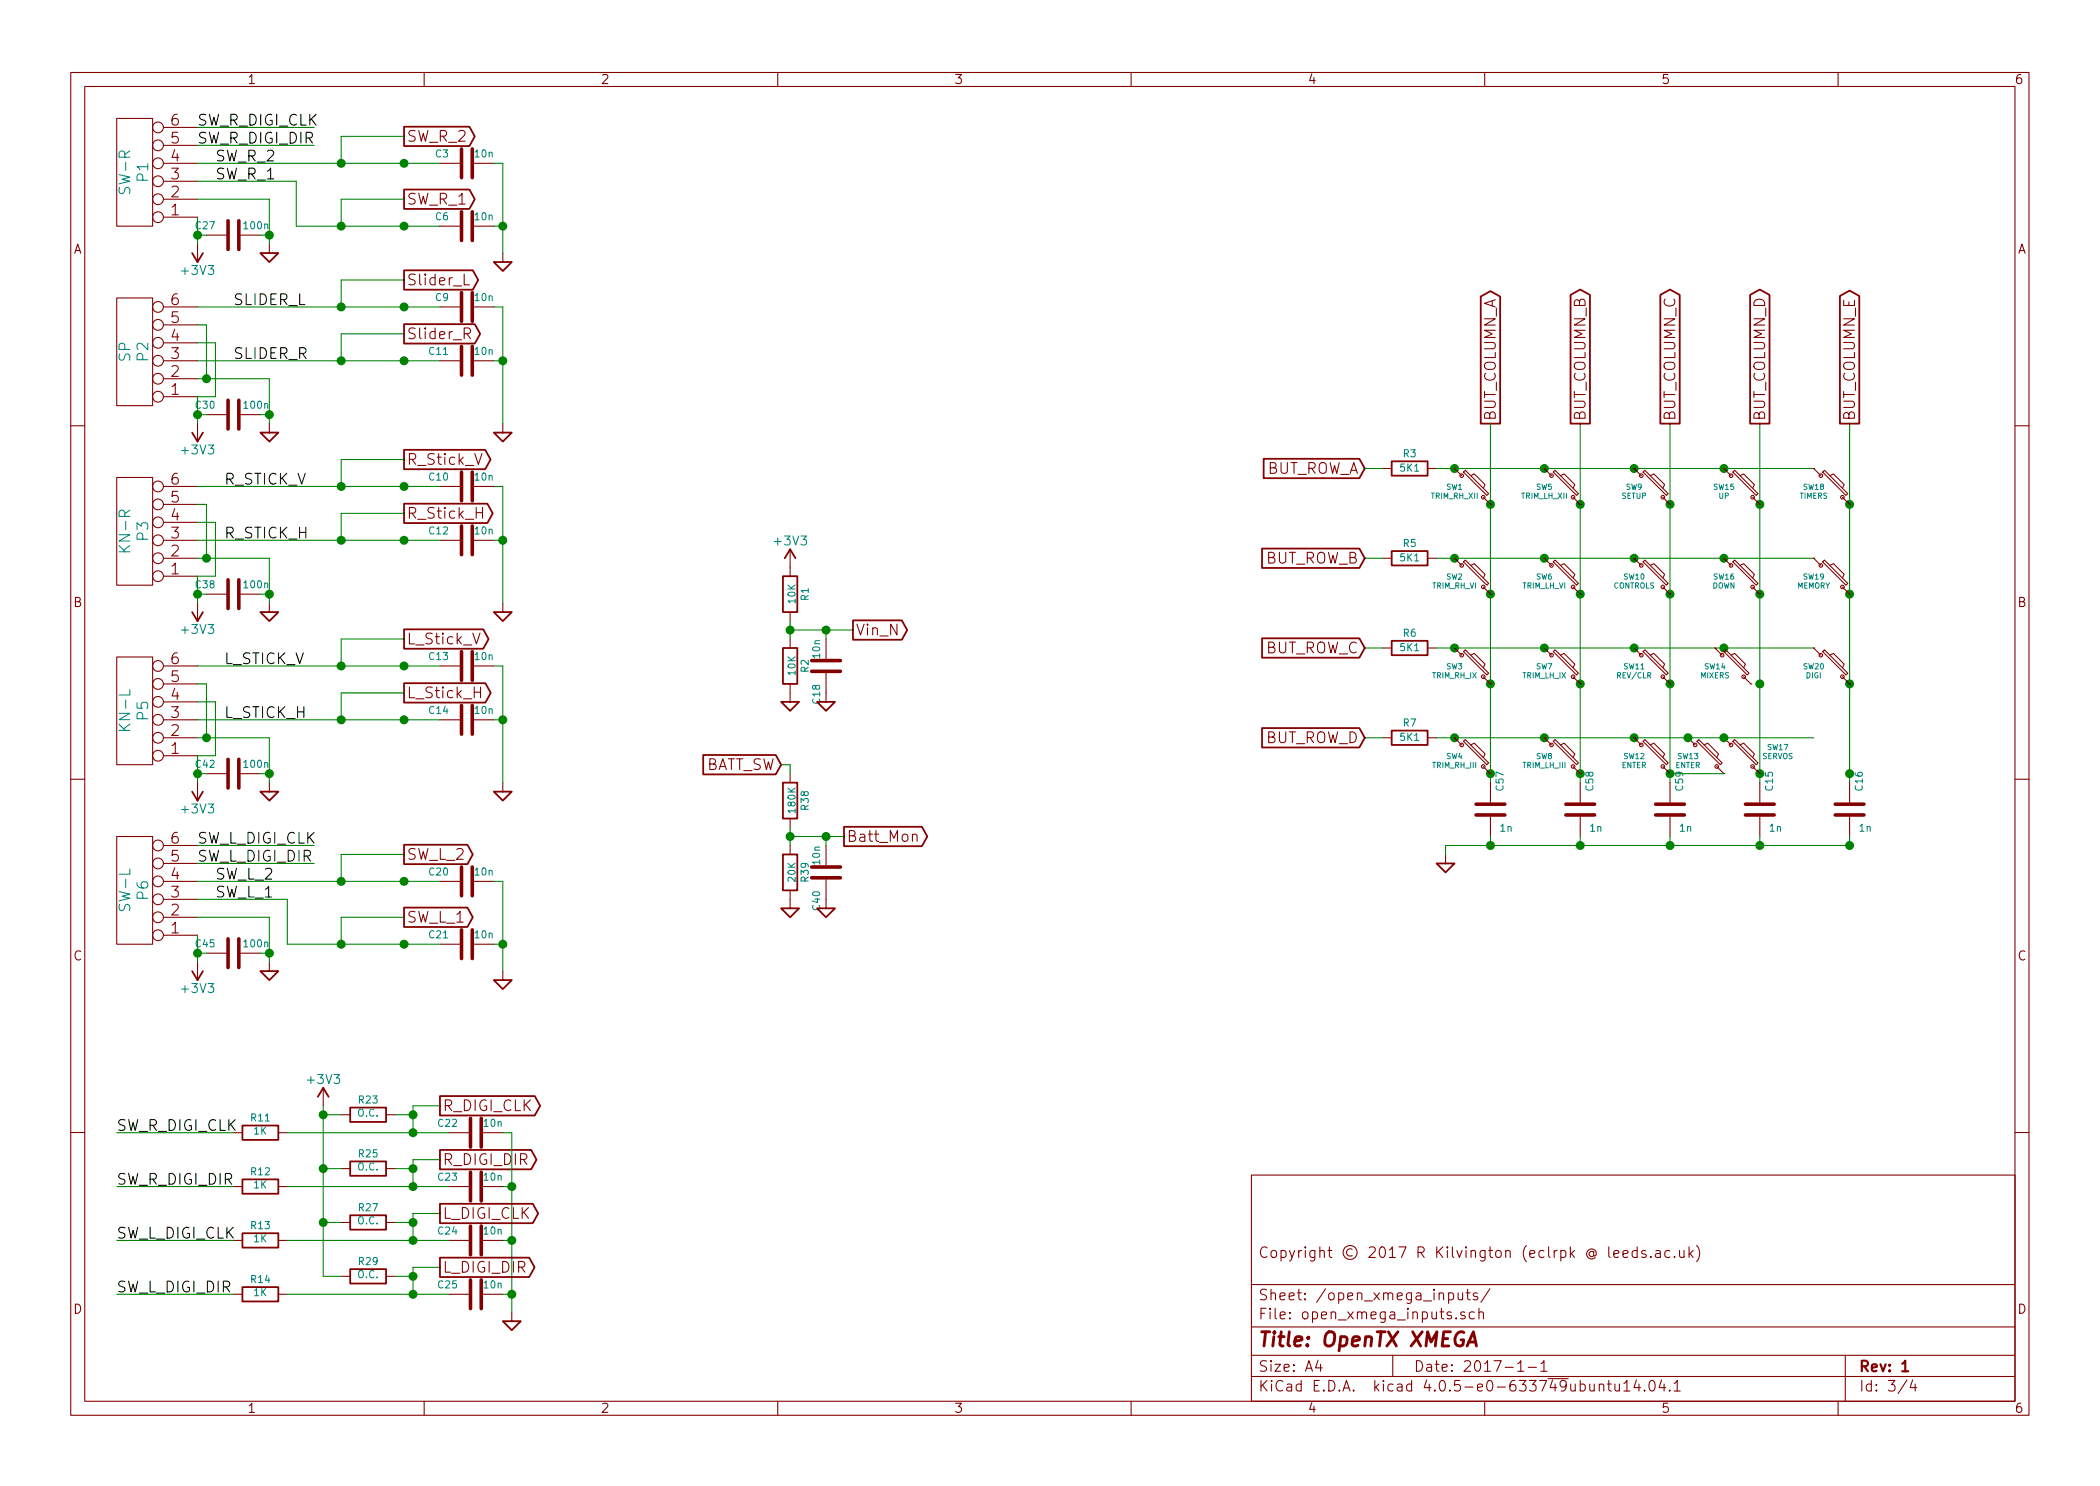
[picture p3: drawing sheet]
<svg xmlns="http://www.w3.org/2000/svg" width="297mm" height="210mm" viewBox="0 0 297 210" stroke-linecap="round" stroke-linejoin="round" font-family="sans-serif">
<g fill="none" stroke="#840000" stroke-width=".15">
<path d="M10 10.3h277v189.9h-277zM12 12.2h273v186.1h-273zM16.5 16.8h5.1v15.2h-5.1zM23.1 18h4.8M60 10.3v1.9M110 10.3v1.9M160 10.3v1.9M210 10.3v1.9M260 10.3v1.9M23.1 30.7h4.8M23.1 28.2h4.8M23.1 25.6h4.8"/>
<path d="M23.1 23.1h4.8M23.1 20.6h4.8M27.9 34.5v2.6M29.2 33.3h2.8M34 33.3h2.8M38.1 34.5v1.3M62.2 23.1h2.8M62.2 32h2.8M65.7 38.8v1.5h.7M67.1 23.1h2.7M67.1 32h2.7M71.1 35.8v1.3"/>
<path d="M16.5 42.2h5.1v15.2h-5.1zM23.1 56.1h4.8M23.1 53.6h4.8M23.1 51h4.8M23.1 48.5h4.8M23.1 46h4.8M23.1 43.4h4.8M27.9 59.9v2.6M29.2 58.7h2.8M34 58.7h2.8M38.1 59.9v1.3M62.2 51h2.8"/>
<path d="M62.2 43.4h2.8M65.7 47.2h.5a.42 .42 0 0 0 .4-.4 .42 .42 0 0 0-.4-.4h-.5v1.5M66 47.2l.5 .7M67.1 51h2.7M67.1 43.4h2.7M71.1 59.9v1.3M10 60.2h2M16.5 67.6h5.1v15.2h-5.1zM23.1 79h4.8M23.1 76.4h4.8M23.1 73.9h4.8M23.1 71.4h4.8"/>
<path d="M23.1 68.8h4.8M62.2 76.4h2.8M62.2 68.8h2.8M67.1 76.4h2.7M67.1 68.8h2.7M67.2 64.2l.5 1.5 .5-1.5M67.4 72.5h.8M68.2 71.8v1.5M111.8 77.7v3.8M195.6 79h1.2M195.6 66.3h1.2M201.9 79h1.3"/>
<path d="M201.9 66.3h1.3M205.7 66.3l1.1 1M205.7 66.3h.1M205.7 79l1.1 1M205.7 79h.1M207.3 66.5l3.3 3.3-.3 .3-3.3-3.3zM207.3 79.2l3.3 3.3-.3 .3-3.3-3.3zM208 67.3l.5-.2 1.6 1.5-.3 .5M209.8 70.4l1 1M210.8 71.4h.1M218.4 66.3l1.1 1M218.4 66.3h.1"/>
<path d="M218.4 79l1.1 1M218.4 79h.1M220 66.5l3.3 3.3-.3 .3-3.3-3.3zM220 79.2l3.3 3.3-.3 .3-3.3-3.3zM220.7 67.3l.5-.2 1.6 1.5-.3 .5M222.5 70.4l1 1M223.5 71.4h.1M231.1 66.3l1.1 1M231.1 66.3h.1M231.1 79l1.1 1M231.1 79h.1M232.7 66.5l3.3 3.3-.3 .3-3.3-3.3z"/>
<path d="M232.7 79.2l3.3 3.3-.3 .3-3.3-3.3zM233.4 67.3l.5-.2 1.6 1.5-.3 .5M235.2 70.4l1 1M236.2 71.4h.1M243.8 66.3l1.1 1M243.8 66.3h.1M243.8 79l1.1 1M243.8 79h.1M245.4 66.5l3.3 3.3-.3 .3-3.3-3.3zM245.4 79.2l3.3 3.3-.3 .3-3.3-3.3zM246.1 67.3l.5-.2 1.6 1.5-.3 .5M247.9 70.4l1 1"/>
<path d="M248.9 71.4h.1M256.5 66.3l1.1 1M256.5 66.3h.1M256.5 79l1.1 1M256.5 79h.1M257.8 66.8l.3-.3 3.3 3.3-.3 .3zM258.1 79.2l3.3 3.3-.3 .3-3.3-3.3zM258.8 67.3l.5-.2 1.6 1.5-.3 .5M260.6 70.4l1 1M261.6 71.4h.1M285 60.2h2M16.5 93h5.1v15.2h-5.1z"/>
<path d="M23.1 99.3h4.8M23.1 96.8h4.8M23.1 94.2h4.8M23.1 81.5h4.8M27.9 85.3v2.6M29.2 84.1h2.8M34 84.1h2.8M38.1 85.3v1.3M62.2 94.2h2.8M66.9 89.6l.5 1.5 .5-1.5M67.1 94.2h2.7M67.1 97.9h.9"/>
<path d="M68 97.2v1.5M71.1 85.3v1.3M111.8 86.6v1.3M111.8 90.4v1.3M111.8 96.8v2.5M116.8 90.4v2.8M116.8 95.2v4.1M195.6 91.7h1.2M201.9 91.7h1.3M205.7 91.7l1.1 1M205.7 91.7h.1M207.3 91.9l3.3 3.3-.3 .3-3.3-3.3z"/>
<path d="M208 80l.5-.2 1.6 1.5-.3 .5M208 92.7l.5-.2 1.6 1.5-.3 .5M209.8 83.1l1 1M209.8 95.8l1 1M210.8 84.1h.1M210.8 96.8h.1M218.4 91.7l1.1 1M218.4 91.7h.1M220 91.9l3.3 3.3-.3 .3-3.3-3.3zM220.7 80l.5-.2 1.6 1.5-.3 .5M220.7 92.7l.5-.2 1.6 1.5-.3 .5M222.5 83.1l1 1"/>
<path d="M222.5 95.8l1 1M223.5 84.1h.1M223.5 96.8h.1M231.1 91.7l1.1 1M231.1 91.7h.1M232.7 91.9l3.3 3.3-.3 .3-3.3-3.3zM233.4 80l.5-.2 1.6 1.5-.3 .5M233.4 92.7l.5-.2 1.6 1.5-.3 .5M235.2 83.1l1 1M235.2 95.8l1 1M236.2 84.1h.1M236.2 96.8h.1"/>
<path d="M242.6 91.7l1 1M242.6 91.7h.1M244.1 91.9l3.3 3.3-.3 .3-3.3-3.3zM244.9 92.7l.5-.2 1.5 1.5-.3 .5M246.1 80l.5-.2 1.6 1.5-.3 .5M246.6 95.8l1 1M247.6 96.8h.1M247.9 83.1l1 1M248.9 84.1h.1M256.5 91.7l1.1 1M256.5 91.7h.1M258.1 91.9l3.3 3.3-.3 .3-3.3-3.3z"/>
<path d="M258.8 80l.5-.2 1.6 1.5-.3 .5M258.8 92.7l.5-.2 1.6 1.5-.3 .5M260.6 83.1l1 1M260.6 95.8l1 1M261.6 84.1h.1M261.6 96.8h.1M10 110.3h2M16.5 118.4h5.1v15.2h-5.1zM23.1 106.9h4.8M23.1 104.4h4.8M23.1 101.8h4.8M23.1 119.6h4.8"/>
<path d="M27.9 110.7v2.6M29.2 109.5h2.8M34 109.5h2.8M38.1 110.7v1.3M62.2 101.8h2.8M67.1 101.8h2.7M71.1 110.7v1.3M111.8 109.5v1.2M111.8 115.8v1.3M111.8 119.6v1.3M116.8 119.6v2.8M129.1 118.2a.38 .38 0 0 1 .6 .1v.7"/>
<path d="M195.6 104.4h1.2M201.9 104.4h1.3M205.7 104.4l1.1 1M205.7 104.4h.1M207.3 104.6l3.3 3.3-.3 .3-3.3-3.3zM208 105.4l.5-.2 1.6 1.5-.3 .5M209.8 108.5l1 1M210.8 109.5h.1M210.8 110.7v2.8M210.8 115.6v2.8M218.4 104.4l1.1 1M218.4 104.4h.1"/>
<path d="M220 104.6l3.3 3.3-.3 .3-3.3-3.3zM220.7 105.4l.5-.2 1.6 1.5-.3 .5M222.5 108.5l1 1M223.5 109.5h.1M223.5 110.7v2.8M223.5 115.6v2.8M231.1 104.4l1.1 1M231.1 104.4h.1M232.7 104.6l3.3 3.3-.3 .3-3.3-3.3zM233.4 105.4l.5-.2 1.6 1.5-.3 .5M235.2 108.5l1 1M236.2 109.5h.1"/>
<path d="M236.2 110.7v2.8M236.2 115.6v2.8M238.8 104.4l1 1M238.8 104.4h.1M240.3 104.6l3.3 3.3-.3 .3-3.3-3.3zM241 105.4l.6-.2 1.5 1.5-.3 .5M242.8 108.5l1 1M243.8 109.5h.1M243.8 104.4l1.1 1M243.8 104.4h.1M245.4 104.6l3.3 3.3-.3 .3-3.3-3.3zM246.1 105.4l.5-.2 1.6 1.5-.3 .5"/>
<path d="M247.9 108.5l1 1M248.9 109.5h.1M248.9 110.7v2.8M248.9 115.6v2.8M261.6 110.7v2.8M261.6 115.6v2.8M285 110.3h2M23.1 132.3h4.8M23.1 129.8h4.8M23.1 127.2h4.8M23.1 124.7h4.8M23.1 122.2h4.8"/>
<path d="M27.9 136.1v2.6M29.2 134.9h2.8M34 134.9h2.8M38.1 136.1v1.3M62.2 124.7h2.8M62.2 133.6h2.8M67.1 124.7h2.7M67.1 133.6h2.7M71.1 137.4v1.3M111.8 126v2.5M116.8 124.5v4M204.5 120.9v1.3"/>
<path d="M45.7 153.9v2.6M48.3 157.7h1.2M54.6 157.7h1.3M10 160.2h2M33 160.3h1.3M33 167.9h1.3M33 175.5h1.3M39.4 160.3h1.2M39.4 167.9h1.2M39.4 175.5h1.2M48.3 165.3h1.2M48.3 173h1.2"/>
<path d="M54.6 165.3h1.3M54.6 173h1.3M63.5 160.3h2.8M63.5 167.9h2.8M63.5 175.5h2.8M68.3 160.3h2.8M68.3 167.9h2.8M68.3 175.5h2.8M177 166.3h108v32h-108zM228.3 177.4l.7-.1-.1-.3-.4-.1-.2 .2v.7l.2 .1 .4-.1M229.6 177.4l.7-.1-.1-.3-.4-.1-.2 .2v.7l.2 .1 .4-.1M231.6 177l-.5-.1-.2 .3v.6l.2 .1 .5-.1"/>
<path d="M231.6 176.4v1.5M232.8 177a.37 .37 0 0 0-.6 .1v.1a.54 .54 0 0 0 .6 .3l.1 .1-.1 .2-.2 .1-.4-.1M233.5 177.8h.1l-.1 .1-.1-.1h.1v.1M234.2 177l.2-.1 .4 .1v.9M234.8 177.3l-.4 .1-.3 .2 .1 .2 .2 .1 .4-.1M236.2 177l-.4-.1-.3 .3 .1 .6 .2 .1 .4-.1M236.9 177.8v.1l-.1-.1h.1v.1M237.6 176.9v.9a.4 .4 0 0 0 .6 0M238.2 176.9v1M238.9 176.4v1.5M239.1 177.4l.4 .5M239.5 176.9l-.6 .6"/>
<path d="M240 176.2a1.71 1.71 0 0 1 0 2.3M285 160.2h2M33 183.1h1.3M39.4 183.1h1.2M48.3 180.6h1.2M54.6 180.6h1.3M60 198.3v1.9M63.5 183.1h2.8M68.3 183.1h2.8M72.4 185.7v1.2M110 198.3v1.9M160 198.3v1.9"/>
<path d="M177 194.8h108M177 191.8h108M177 187.8h108M177 181.8h108M186.4 192.5l-.3 1h.9M186.8 193v1M197 191.8v3M204.9 183a.48 .48 0 0 1 .6 .1l.1 .1-.1 .6a.48 .48 0 0 1-.6 0M206 186.5v.1l-.1-.1h.1v.1M206.2 182.9l.1 .9a.4 .4 0 0 0 .6 0M206.9 182.9v1M207.2 185.7a.37 .37 0 0 0-.6 .1v.1a.54 .54 0 0 0 .6 .3l.1 .1-.1 .2-.2 .1-.4-.1"/>
<path d="M207.4 182.9h.5M207.6 182.4v1.3l.2 .2h.1M208.5 185.7l-.4-.1-.3 .3 .1 .6 .2 .1 .4-.1M209 183a.37 .37 0 0 0-.6 .1v.1a.54 .54 0 0 0 .6 .3v.1v.2l-.2 .1-.4-.1M209.2 185.7a.38 .38 0 0 1 .6 .1v.8M209.2 185.1v1.5M210 198.3v1.9M210.7 182.3l-1.2 2M214.7 193l.4-.5v1.5M214.7 194h.8M216.2 193.5h1.1M218 193l.4-.5v1.5"/>
<path d="M218 194h.8M226.2 196a.38 .38 0 0 1 .6 0v.8M226.2 195.8v1M227.4 195.8h.5M227.6 195.3v1.3l.2 .2h.1M228.4 195.8l.1 .9a.4 .4 0 0 0 .6 0M229.1 195.8v1M229.7 195.8l.4-.5v1.5M229.7 196.8h.9M231.5 195.2l-.4 1.1h1M231.8 195.8v1M232.6 196.7h.1l-.1 .1-.1-.1h.1v.1"/>
<path d="M233.4 195.5a.35 .35 0 0 1 .4-.2 .35 .35 0 0 1 .2 .3 .77 .77 0 0 1-.4 1.2 .9 .9 0 0 1-.2-1.3zM235 195.2l-.3 1.1h.9M235.4 195.8v1M236.2 196.7v.1l-.1-.1h.1v.1M236.8 195.8l.4-.5v1.5M236.8 196.8h.9M260 198.3v1.9M261 191.8v6.5M269.7 195.2l-1.2 2M270.5 195.2l-.3 1.1h.9M270.9 195.8v1"/>
<circle cx="22.4" cy="18" r=".76"/>
<circle cx="22.4" cy="23.1" r=".76"/>
<circle cx="22.4" cy="25.6" r=".76"/>
<circle cx="22.4" cy="20.6" r=".76"/>
<circle cx="22.4" cy="28.2" r=".76"/>
<circle cx="22.4" cy="30.7" r=".76"/>
<circle cx="22.4" cy="56.1" r=".76"/>
<circle cx="22.4" cy="53.6" r=".76"/>
<circle cx="22.4" cy="48.5" r=".76"/>
<circle cx="22.4" cy="46" r=".76"/>
<circle cx="22.4" cy="43.4" r=".76"/>
<circle cx="22.4" cy="51" r=".76"/>
<circle cx="22.4" cy="76.4" r=".76"/>
<circle cx="22.4" cy="68.8" r=".76"/>
<circle cx="22.4" cy="71.4" r=".76"/>
<circle cx="22.4" cy="79" r=".76"/>
<circle cx="22.4" cy="73.9" r=".76"/>
<circle cx="206.8" cy="67.3" r=".25"/>
<circle cx="209.8" cy="70.4" r=".25"/>
<circle cx="219.5" cy="67.3" r=".25"/>
<circle cx="222.5" cy="70.4" r=".25"/>
<circle cx="232.2" cy="67.3" r=".25"/>
<circle cx="235.2" cy="70.4" r=".25"/>
<circle cx="244.9" cy="67.3" r=".25"/>
<circle cx="247.9" cy="70.4" r=".25"/>
<circle cx="257.6" cy="67.3" r=".25"/>
<circle cx="260.6" cy="70.4" r=".25"/>
<circle cx="22.4" cy="81.5" r=".76"/>
<circle cx="22.4" cy="96.8" r=".76"/>
<circle cx="22.4" cy="94.2" r=".76"/>
<circle cx="22.4" cy="99.3" r=".76"/>
<circle cx="206.8" cy="92.7" r=".25"/>
<circle cx="206.8" cy="80" r=".25"/>
<circle cx="209.8" cy="83.1" r=".25"/>
<circle cx="209.8" cy="95.8" r=".25"/>
<circle cx="219.5" cy="80" r=".25"/>
<circle cx="219.5" cy="92.7" r=".25"/>
<circle cx="222.5" cy="83.1" r=".25"/>
<circle cx="222.5" cy="95.8" r=".25"/>
<circle cx="232.2" cy="92.7" r=".25"/>
<circle cx="232.2" cy="80" r=".25"/>
<circle cx="235.2" cy="83.1" r=".25"/>
<circle cx="235.2" cy="95.8" r=".25"/>
<circle cx="243.6" cy="92.7" r=".25"/>
<circle cx="244.9" cy="80" r=".25"/>
<circle cx="246.6" cy="95.8" r=".25"/>
<circle cx="247.9" cy="83.1" r=".25"/>
<circle cx="257.6" cy="92.7" r=".25"/>
<circle cx="257.6" cy="80" r=".25"/>
<circle cx="260.6" cy="83.1" r=".25"/>
<circle cx="260.6" cy="95.8" r=".25"/>
<circle cx="22.4" cy="106.9" r=".76"/>
<circle cx="22.4" cy="104.4" r=".76"/>
<circle cx="22.4" cy="101.8" r=".76"/>
<circle cx="22.4" cy="119.6" r=".76"/>
<circle cx="206.8" cy="105.4" r=".25"/>
<circle cx="209.8" cy="108.5" r=".25"/>
<circle cx="219.5" cy="105.4" r=".25"/>
<circle cx="222.5" cy="108.5" r=".25"/>
<circle cx="232.2" cy="105.4" r=".25"/>
<circle cx="235.2" cy="108.5" r=".25"/>
<circle cx="239.8" cy="105.4" r=".25"/>
<circle cx="242.8" cy="108.5" r=".25"/>
<circle cx="244.9" cy="105.4" r=".25"/>
<circle cx="247.9" cy="108.5" r=".25"/>
<circle cx="22.4" cy="132.3" r=".76"/>
<circle cx="22.4" cy="122.2" r=".76"/>
<circle cx="22.4" cy="127.2" r=".76"/>
<circle cx="22.4" cy="124.7" r=".76"/>
<circle cx="22.4" cy="129.8" r=".76"/>
</g>
<path d="M269.1 194h.8" fill="none" stroke="#840000" stroke-width=".3"/>
<path d="M207.5 190.4l.9-2 .4 2M207.7 189.9h1" fill="none" stroke="#840000" stroke-width=".41"/>
<g fill="none" stroke="#840000" stroke-width=".25">
<path d="M57.1 17.9h9.3l.8 1.4-.8 1.4h-9.3zM27.2 35.8l.7 1.3 .8-1.3M36.8 35.8h2.6l-1.3 1.3zM57.1 38.2h9.8l.7 1.4-.7 1.4h-9.8zM57.1 26.8h9.3l.8 1.4-.8 1.4h-9.3zM69.8 37.1h2.6l-1.3 1.2zM57.1 45.9h10.1l.7 1.3-.7 1.4h-10.1zM209.4 42l1.4-.8 1.4 .8v17.9h-2.8zM222.1 41.7l1.4-.7 1.4 .7v18.2h-2.8zM234.8 41.7l1.4-.7 1.4 .7v18.2h-2.8zM247.5 41.7l1.4-.7 1.4 .7v18.2h-2.8zM260.2 41.9l1.4-.8 1.4 .8v18h-2.8z"/>
<path d="M27.2 61.2l.7 1.3 .8-1.3M36.8 61.2h2.6l-1.3 1.3zM57.1 63.6h11.5l.8 1.4-.8 1.4h-11.5zM57.1 71.3h11.8l.8 1.3-.8 1.4h-11.8zM69.8 61.2h2.6l-1.3 1.3zM111 79l.8-1.3 .7 1.3M178.5 77.6h13.8l.7 1.4-.7 1.4h-13.8zM178.7 64.9h13.6l.7 1.4-.7 1.4h-13.6zM196.8 65.3h5.1v2h-5.1zM196.8 78h5.1v2h-5.1zM27.2 86.6l.7 1.3 .8-1.3M36.8 86.6h2.6l-1.3 1.3z"/>
<path d="M57.1 89h11.3l.7 1.4-.7 1.4h-11.3zM57.1 96.7h11.6l.7 1.3-.7 1.4h-11.6zM69.8 86.6h2.6l-1.3 1.3zM110.5 99.3h2.5l-1.2 1.3zM110.7 81.5h2.1v5.1h-2.1zM110.7 91.7h2.1v5.1h-2.1zM115.6 99.3h2.5l-1.3 1.3zM120.6 87.8h7l.7 1.3-.7 1.4h-7zM178.5 90.3h13.8l.7 1.4-.7 1.4h-13.8zM196.8 90.7h5.1v2h-5.1zM27.2 112l.7 1.3 .8-1.3M36.8 112h2.6l-1.3 1.3z"/>
<path d="M57.1 119.5h9l.8 1.4-.8 1.4h-9zM69.8 112h2.6l-1.3 1.3zM99.5 106.8h10.2l.8 1.4-.8 1.4h-10.2zM110.7 110.7h2.1v5.1h-2.1zM119.4 117h11l.8 1.4-.8 1.3h-11zM178.5 103h13.8l.7 1.4-.7 1.4h-13.8zM196.8 103.4h5.1v2h-5.1zM27.2 137.4l.7 1.3 .8-1.3M36.8 137.4h2.6l-1.3 1.3zM57.1 128.4h9l.8 1.4-.8 1.4h-9zM69.8 138.7h2.6l-1.3 1.2zM110.5 128.5h2.5l-1.2 1.3z"/>
<path d="M110.7 120.9h2.1v5.1h-2.1zM115.6 128.5h2.5l-1.3 1.3zM203.2 122.2h2.5l-1.2 1.2zM34.3 159.3h5.1v2h-5.1zM45 155.2l.7-1.3 .8 1.3M49.5 156.7h5.1v2h-5.1zM62.2 155.1h13.4l.8 1.4-.8 1.3h-13.4zM34.3 166.9h5.1v2h-5.1zM34.3 174.5h5.1v2h-5.1zM49.5 164.3h5.1v2.1h-5.1zM49.5 172h5.1v2h-5.1zM49.5 179.6h5.1v2h-5.1z"/>
<path d="M62.2 162.7h12.9l.8 1.4-.8 1.3h-12.9zM62.2 170.3h13.2l.7 1.4-.7 1.4h-13.2zM62.2 177.9h12.7l.7 1.4-.7 1.4h-12.7zM34.3 182.1h5.1v2h-5.1zM71.1 186.9h2.6l-1.3 1.3z"/>
</g>
<g fill="none" stroke="#008400" stroke-width=".15">
<path d="M27.9 18h16.5M57.1 19.3h-8.8v3.8M27.9 23.1h34.3M27.9 25.6h14v6.4h20.3M27.9 20.6h16.5M27.9 28.2h10.2v6.3M27.9 30.7v3.8M27.9 33.3h1.3M36.8 33.3h1.3M57.1 28.2h-8.8v3.8M57.1 39.6h-8.8v3.8M69.8 23.1h1.3v12.7"/>
<path d="M69.8 32h1.3M27.9 53.6h10.2v6.3M27.9 43.4h34.3M27.9 51h34.3M27.9 48.5h2.6v7.6h-2.6v3.8M27.9 46h1.3v7.6M27.9 58.7h1.3M36.8 58.7h1.3M57.1 47.2h-8.8v3.8M69.8 43.4h1.3v16.5M69.8 51h1.3M210.8 59.9v50.8"/>
<path d="M223.5 59.9v50.8M236.2 59.9v50.8M248.9 59.9v50.8M261.6 59.9v50.8M27.9 79h10.2v6.3M27.9 71.4h1.3v7.6M27.9 73.9h2.6v7.6h-2.6v3.8M27.9 68.8h34.3M27.9 76.4h34.3M57.1 65h-8.8v3.8M57.1 72.6h-8.8v3.8M69.8 68.8h1.3v16.5"/>
<path d="M69.8 76.4h1.3M193 79h2.6M193 66.3h2.6M203.2 79h53.3M203.2 66.3h53.3M27.9 96.8h1.3v7.6M27.9 99.3h2.6v7.6h-2.6v3.8M27.9 84.1h1.3M27.9 94.2h34.3M36.8 84.1h1.3M57.1 90.4h-8.8v3.8M57.1 98h-8.8v3.8"/>
<path d="M69.8 94.2h1.3v16.5M111.8 87.9v2.5M111.8 89.1h8.8M116.8 89.1v1.3M193 91.7h2.6M203.2 91.7h53.3M27.9 104.4h10.2v6.3M27.9 119.6h16.5M27.9 109.5h1.3M27.9 101.8h34.3M36.8 109.5h1.3M69.8 101.8h1.3"/>
<path d="M110.5 108.2h1.3v1.3M111.8 117.1v2.5M111.8 118.4h7.6M116.8 118.4v1.2M193 104.4h2.6M203.2 104.4h53.3M210.8 118.4v1.2M223.5 118.4v1.2M236.2 118.4v1.2M236.2 109.5h7.6M248.9 118.4v1.2M261.6 118.4v1.2h-57.1v1.3"/>
<path d="M27.9 124.7h34.3M27.9 127.2h12.7v6.4h21.6M27.9 129.8h10.2v6.3M27.9 132.3v3.8M27.9 122.2h16.5M27.9 134.9h1.3M36.8 134.9h1.3M57.1 129.8h-8.8v3.8M57.1 120.9h-8.8v3.8M69.8 124.7h1.3v12.7M69.8 133.6h1.3M45.7 156.5v24.1h2.6"/>
<path d="M45.7 157.7h2.6M55.9 157.7h2.5M62.2 156.5h-3.8v3.8M16.5 160.3h16.5M16.5 167.9h16.5M16.5 175.5h16.5M40.6 160.3h22.9M40.6 167.9h22.9M40.6 175.5h22.9M45.7 165.3h2.6M45.7 173h2.6M55.9 165.3h2.5"/>
<path d="M55.9 173h2.5M62.2 164.1h-3.8v3.8M62.2 171.7h-3.8v3.8M62.2 179.3h-3.8v3.8M71.1 160.3h1.3v25.4M71.1 167.9h1.3M71.1 175.5h1.3M16.5 183.1h16.5M40.6 183.1h22.9M55.9 180.6h2.5M71.1 183.1h1.3"/>
</g>
<g fill="#008400" stroke="#008400" stroke-width=".25">
<circle cx="29.2" cy="79" r=".51"/>
<circle cx="29.2" cy="104.4" r=".51"/>
<circle cx="71.1" cy="51" r=".51"/>
<circle cx="71.1" cy="32" r=".51"/>
<circle cx="71.1" cy="133.6" r=".51"/>
<circle cx="72.4" cy="175.5" r=".51"/>
<circle cx="72.4" cy="167.9" r=".51"/>
<circle cx="72.4" cy="183.1" r=".51"/>
<circle cx="58.4" cy="160.3" r=".51"/>
<circle cx="58.4" cy="167.9" r=".51"/>
<circle cx="58.4" cy="175.5" r=".51"/>
<circle cx="58.4" cy="183.1" r=".51"/>
<circle cx="57.2" cy="133.6" r=".51"/>
<circle cx="57.2" cy="124.7" r=".51"/>
<circle cx="57.2" cy="23.1" r=".51"/>
<circle cx="57.2" cy="32" r=".51"/>
<circle cx="57.2" cy="43.4" r=".51"/>
<circle cx="57.2" cy="51" r=".51"/>
<circle cx="45.7" cy="165.3" r=".51"/>
<circle cx="45.7" cy="173" r=".51"/>
<circle cx="45.7" cy="157.7" r=".51"/>
<circle cx="38.1" cy="33.3" r=".51"/>
<circle cx="38.1" cy="134.9" r=".51"/>
<circle cx="38.1" cy="58.7" r=".51"/>
<circle cx="29.2" cy="53.6" r=".51"/>
<circle cx="38.1" cy="84.1" r=".51"/>
<circle cx="38.1" cy="109.5" r=".51"/>
<circle cx="205.7" cy="66.3" r=".51"/>
<circle cx="218.4" cy="66.3" r=".51"/>
<circle cx="231.1" cy="66.3" r=".51"/>
<circle cx="236.2" cy="71.4" r=".51"/>
<circle cx="223.5" cy="71.4" r=".51"/>
<circle cx="210.8" cy="71.4" r=".51"/>
<circle cx="205.7" cy="79" r=".51"/>
<circle cx="210.8" cy="84.1" r=".51"/>
<circle cx="218.4" cy="79" r=".51"/>
<circle cx="223.5" cy="84.1" r=".51"/>
<circle cx="231.1" cy="79" r=".51"/>
<circle cx="236.2" cy="84.1" r=".51"/>
<circle cx="231.1" cy="91.7" r=".51"/>
<circle cx="218.4" cy="91.7" r=".51"/>
<circle cx="205.7" cy="91.7" r=".51"/>
<circle cx="210.8" cy="96.8" r=".51"/>
<circle cx="223.5" cy="96.8" r=".51"/>
<circle cx="236.2" cy="96.8" r=".51"/>
<circle cx="218.4" cy="104.4" r=".51"/>
<circle cx="205.7" cy="104.4" r=".51"/>
<circle cx="210.8" cy="109.5" r=".51"/>
<circle cx="223.5" cy="109.5" r=".51"/>
<circle cx="236.2" cy="109.5" r=".51"/>
<circle cx="210.8" cy="119.6" r=".51"/>
<circle cx="223.5" cy="119.6" r=".51"/>
<circle cx="236.2" cy="119.6" r=".51"/>
<circle cx="27.9" cy="134.9" r=".51"/>
<circle cx="27.9" cy="109.5" r=".51"/>
<circle cx="27.9" cy="84.1" r=".51"/>
<circle cx="27.9" cy="58.7" r=".51"/>
<circle cx="27.9" cy="33.3" r=".51"/>
<circle cx="58.4" cy="157.7" r=".51"/>
<circle cx="58.4" cy="165.3" r=".51"/>
<circle cx="58.4" cy="173" r=".51"/>
<circle cx="58.4" cy="180.6" r=".51"/>
<circle cx="231.1" cy="104.4" r=".51"/>
<circle cx="71.1" cy="76.4" r=".51"/>
<circle cx="71.1" cy="101.8" r=".51"/>
<circle cx="57.2" cy="68.8" r=".51"/>
<circle cx="57.2" cy="94.2" r=".51"/>
<circle cx="57.2" cy="101.8" r=".51"/>
<circle cx="57.2" cy="76.4" r=".51"/>
<circle cx="248.9" cy="71.4" r=".51"/>
<circle cx="248.9" cy="84.1" r=".51"/>
<circle cx="248.9" cy="96.8" r=".51"/>
<circle cx="248.9" cy="109.5" r=".51"/>
<circle cx="248.9" cy="119.6" r=".51"/>
<circle cx="261.6" cy="71.4" r=".51"/>
<circle cx="261.6" cy="84.1" r=".51"/>
<circle cx="261.6" cy="96.8" r=".51"/>
<circle cx="261.6" cy="109.5" r=".51"/>
<circle cx="261.6" cy="119.6" r=".51"/>
<circle cx="243.8" cy="66.3" r=".51"/>
<circle cx="243.8" cy="79" r=".51"/>
<circle cx="243.8" cy="91.7" r=".51"/>
<circle cx="238.8" cy="104.4" r=".51"/>
<circle cx="243.8" cy="104.4" r=".51"/>
<circle cx="48.3" cy="68.8" r=".51"/>
<circle cx="48.3" cy="76.4" r=".51"/>
<circle cx="48.3" cy="94.2" r=".51"/>
<circle cx="48.3" cy="101.8" r=".51"/>
<circle cx="48.3" cy="43.4" r=".51"/>
<circle cx="48.3" cy="51" r=".51"/>
<circle cx="111.8" cy="89.1" r=".51"/>
<circle cx="116.8" cy="89.1" r=".51"/>
<circle cx="116.8" cy="118.4" r=".51"/>
<circle cx="111.8" cy="118.4" r=".51"/>
<circle cx="48.3" cy="124.7" r=".51"/>
<circle cx="48.3" cy="133.6" r=".51"/>
<circle cx="48.3" cy="23.1" r=".51"/>
<circle cx="48.3" cy="32" r=".51"/>
</g>
<g fill="none" stroke="#840000" stroke-width=".51">
<path d="M32.3 31.2v4.1M33.8 31.2v4.1M65.3 21.1v4M65.3 30v4M66.8 21.1v4M66.8 30v4M32.3 56.6v4.1M33.8 56.6v4.1M65.3 41.4v4.1M65.3 49v4.1M66.8 41.4v4.1M66.8 49v4.1"/>
<path d="M65.3 66.8v4.1M65.3 74.4v4.1M66.8 66.8v4.1M66.8 74.4v4.1M32.3 82v4.1M33.8 82v4.1M65.3 92.2v4.1M65.3 99.8v4.1M66.8 92.2v4.1M66.8 99.8v4.1M114.8 93.5h4.1M114.8 95h4.1"/>
<path d="M32.3 107.4v4.1M33.8 107.4v4.1M208.8 115.3h4.1M208.8 113.8h4.1M221.5 115.3h4.1M221.5 113.8h4.1M234.2 115.3h4.1M234.2 113.8h4.1M246.9 115.3h4.1M246.9 113.8h4.1M259.6 115.3h4.1M259.6 113.8h4.1"/>
<path d="M32.3 132.8v4.1M33.8 132.8v4.1M65.3 122.7v4M65.3 131.6v4M66.8 122.7v4M66.8 131.6v4M114.8 122.7h4.1M114.8 124.2h4.1M66.5 158.2v4.1M68.1 158.2v4.1M66.5 165.9v4M66.5 173.5v4"/>
<path d="M68.1 165.9v4M68.1 173.5v4M66.5 181.1v4.1M68.1 181.1v4.1"/>
</g>
<text font-size="2.8" fill="#840000" x="178" y="190.5">Title: OpenTX XMEGA</text>
<g font-size="2.1" fill="#840000">
<text x="24.2" y="17.8">6</text>
<text x="24.2" y="22.9">4</text>
<text x="24.2" y="20.3">5</text>
<text x="57.6" y="20.1">SW_R_2</text>
<text x="24.2" y="27.9">2</text>
<text x="24.2" y="25.4">3</text>
<text x="57.6" y="29">SW_R_1</text>
<text x="24.2" y="30.5">1</text>
<text x="57.6" y="40.4">Slider_L</text>
<text x="24.2" y="45.7">5</text>
<text x="24.2" y="43.2">6</text>
<text x="24.2" y="53.3">2</text>
<text x="24.2" y="50.8">3</text>
<text x="24.2" y="48.3">4</text>
<text x="57.6" y="48">Slider_R</text>
<text x="24.2" y="55.9">1</text>
<text x="211.6" y="59.5" transform="rotate(-90 211.6 59.5)">BUT_COLUMN_A</text>
<text x="224.3" y="59.5" transform="rotate(-90 224.3 59.5)">BUT_COLUMN_B</text>
<text x="237" y="59.5" transform="rotate(-90 237 59.5)">BUT_COLUMN_C</text>
<text x="249.7" y="59.5" transform="rotate(-90 249.7 59.5)">BUT_COLUMN_D</text>
<text x="262.4" y="59.5" transform="rotate(-90 262.4 59.5)">BUT_COLUMN_E</text>
<text x="57.6" y="65.8">R_Stick_V</text>
<text x="24.2" y="71.1">5</text>
<text x="24.2" y="68.6">6</text>
<text x="178.7" y="67.1">BUT_ROW_A</text>
<text x="24.2" y="76.2">3</text>
<text x="24.2" y="73.7">4</text>
<text x="57.6" y="73.4">R_Stick_H</text>
<text x="24.2" y="81.3">1</text>
<text x="24.2" y="78.7">2</text>
<text x="178.7" y="79.8">BUT_ROW_B</text>
<text x="121.1" y="89.9">Vin_N</text>
<text x="24.2" y="94">6</text>
<text x="57.6" y="91.2">L_Stick_V</text>
<text x="178.7" y="92.5">BUT_ROW_C</text>
<text x="24.2" y="101.6">3</text>
<text x="24.2" y="99.1">4</text>
<text x="24.2" y="96.5">5</text>
<text x="57.6" y="98.8">L_Stick_H</text>
<text x="24.2" y="106.7">1</text>
<text x="24.2" y="104.1">2</text>
<text x="178.7" y="105.2">BUT_ROW_D</text>
<text x="99.3" y="109">BATT_SW</text>
<text x="24.2" y="119.4">6</text>
<text x="119.8" y="119.1">Batt_Mon</text>
<text x="24.2" y="124.5">4</text>
<text x="24.2" y="121.9">5</text>
<text x="57.6" y="121.7">SW_L_2</text>
<text x="24.2" y="129.5">2</text>
<text x="24.2" y="127">3</text>
<text x="57.6" y="130.6">SW_L_1</text>
<text x="24.2" y="132.1">1</text>
<text x="62.6" y="157.2">R_DIGI_CLK</text>
<text x="62.6" y="164.8">R_DIGI_DIR</text>
<text x="62.6" y="172.5">L_DIGI_CLK</text>
<text x="178" y="178">Copyright © 2017 R Kilvington (eclrpk @ leeds.ac.uk)</text>
<text x="62.6" y="180.1">L_DIGI_DIR</text>
<text x="178" y="184">Sheet: /open_xmega_inputs/</text>
<text x="178" y="186.7">File: open_xmega_inputs.sch</text>
<text x="178" y="196.9">KiCad E.D.A. kicad 4.0.5-e0-633749ubuntu14.04.1</text>
<text x="178" y="194.1">Size: A4</text>
<text x="200" y="194.1">Date: 2017-1-1</text>
<text x="263" y="194.1">Rev: 1</text>
<text x="263" y="196.9">Id: 3/4</text>
</g>
<g font-size="2.1">
<text x="27.9" y="17.8">SW_R_DIGI_CLK</text>
<text x="27.9" y="20.3">SW_R_DIGI_DIR</text>
<text x="30.5" y="22.9">SW_R_2</text>
<text x="30.5" y="25.4">SW_R_1</text>
<text x="33" y="43.2">SLIDER_L</text>
<text x="33" y="50.8">SLIDER_R</text>
<text x="31.7" y="68.6">R_STICK_V</text>
<text x="31.7" y="76.2">R_STICK_H</text>
<text x="31.7" y="94">L_STICK_V</text>
<text x="31.7" y="101.6">L_STICK_H</text>
<text x="27.9" y="119.4">SW_L_DIGI_CLK</text>
<text x="27.9" y="121.9">SW_L_DIGI_DIR</text>
<text x="30.5" y="124.5">SW_L_2</text>
<text x="30.5" y="127">SW_L_1</text>
<text x="16.5" y="160">SW_R_DIGI_CLK</text>
<text x="16.5" y="167.6">SW_R_DIGI_DIR</text>
<text x="16.5" y="175.3">SW_L_DIGI_CLK</text>
<text x="16.5" y="182.9">SW_L_DIGI_DIR</text>
</g>
<g font-size="2.1" fill="#008484">
<text x="18.4" y="27.2" transform="rotate(-90 18.4 27.2)">SW-R</text>
<text x="21" y="25.7" transform="rotate(-90 21 25.7)">P1</text>
<text x="18.4" y="51.2" transform="rotate(-90 18.4 51.2)">SP</text>
<text x="21" y="51.1" transform="rotate(-90 21 51.1)">P2</text>
<text x="18.4" y="77.8" transform="rotate(-90 18.4 77.8)">KN-R</text>
<text x="21" y="76.5" transform="rotate(-90 21 76.5)">P3</text>
<text x="21" y="101.9" transform="rotate(-90 21 101.9)">P5</text>
<text x="18.4" y="103.1" transform="rotate(-90 18.4 103.1)">KN-L</text>
<text x="18.4" y="128.7" transform="rotate(-90 18.4 128.7)">SW-L</text>
<text x="21" y="127.3" transform="rotate(-90 21 127.3)">P6</text>
</g>
<g font-size="1.8" fill="#840000">
<text x="35" y="11.9">1</text>
<text x="85" y="11.9">2</text>
<text x="135" y="11.9">3</text>
<text x="185" y="11.9">4</text>
<text x="235" y="11.9">5</text>
<text x="285" y="11.9">6</text>
<text x="10.4" y="35.9">A</text>
<text x="285.4" y="35.9">A</text>
<text x="10.4" y="85.9">B</text>
<text x="285.4" y="85.9">B</text>
<text x="10.4" y="135.9">C</text>
<text x="285.4" y="135.9">C</text>
<text x="10.4" y="185.9">D</text>
<text x="285.4" y="185.9">D</text>
<text x="35" y="199.9">1</text>
<text x="85" y="199.9">2</text>
<text x="135" y="199.9">3</text>
<text x="185" y="199.9">4</text>
<text x="235" y="199.9">5</text>
<text x="285" y="199.9">6</text>
</g>
<g font-size="1.8" fill="#008484">
<text x="25.8" y="38.9">+3V3</text>
<text x="25.8" y="64.3">+3V3</text>
<text x="109.7" y="77.2">+3V3</text>
<text x="25.8" y="89.7">+3V3</text>
<text x="25.8" y="115.1">+3V3</text>
<text x="25.8" y="140.5">+3V3</text>
<text x="43.6" y="153.4">+3V3</text>
</g>
<g font-size="1.4" fill="#008484">
<text x="61.6" y="22.3">C3</text>
<text x="67.2" y="22.3">10n</text>
<text x="27.7" y="32.4">C27</text>
<text x="34.6" y="32.4">100n</text>
<text x="61.6" y="31.2">C6</text>
<text x="67.2" y="31.2">10n</text>
<text x="61.6" y="42.6">C9</text>
<text x="67.2" y="42.6">10n</text>
<text x="60.7" y="50.2">C11</text>
<text x="67.2" y="50.2">10n</text>
<text x="27.7" y="57.8">C30</text>
<text x="34.6" y="57.8">100n</text>
<text x="198.5" y="64.7">R3</text>
<text x="60.7" y="68">C10</text>
<text x="67.2" y="68">10n</text>
<text x="198.1" y="66.7">5K1</text>
<text x="60.7" y="75.6">C12</text>
<text x="67.2" y="75.6">10n</text>
<text x="198.5" y="77.4">R5</text>
<text x="27.7" y="83.2">C38</text>
<text x="34.6" y="83.2">100n</text>
<text x="198.1" y="79.4">5K1</text>
<text x="112.5" y="85.3" transform="rotate(-90 112.5 85.3)">10K</text>
<text x="114.4" y="85" transform="rotate(-90 114.4 85)">R1</text>
<text x="60.7" y="93.4">C13</text>
<text x="67.2" y="93.4">10n</text>
<text x="112.5" y="95.5" transform="rotate(-90 112.5 95.5)">10K</text>
<text x="114.4" y="95.1" transform="rotate(-90 114.4 95.1)">R2</text>
<text x="116" y="93.1" transform="rotate(-90 116 93.1)">10n</text>
<text x="198.1" y="92.1">5K1</text>
<text x="198.5" y="90.1">R6</text>
<text x="60.7" y="101">C14</text>
<text x="67.2" y="101">10n</text>
<text x="116" y="99.5" transform="rotate(-90 116 99.5)">C18</text>
<text x="198.1" y="104.8">5K1</text>
<text x="198.5" y="102.8">R7</text>
<text x="27.7" y="108.6">C42</text>
<text x="34.6" y="108.6">100n</text>
<text x="212.7" y="111.8" transform="rotate(-90 212.7 111.8)">C57</text>
<text x="225.4" y="111.8" transform="rotate(-90 225.4 111.8)">C58</text>
<text x="238.1" y="111.8" transform="rotate(-90 238.1 111.8)">C59</text>
<text x="250.8" y="111.8" transform="rotate(-90 250.8 111.8)">C15</text>
<text x="263.5" y="111.8" transform="rotate(-90 263.5 111.8)">C16</text>
<text x="112.5" y="114.9" transform="rotate(-90 112.5 114.9)">180K</text>
<text x="114.4" y="114.6" transform="rotate(-90 114.4 114.6)">R38</text>
<text x="212.2" y="117.7">1n</text>
<text x="224.9" y="117.7">1n</text>
<text x="237.6" y="117.7">1n</text>
<text x="250.3" y="117.7">1n</text>
<text x="263" y="117.7">1n</text>
<text x="60.7" y="123.9">C20</text>
<text x="67.2" y="123.9">10n</text>
<text x="112.5" y="124.7" transform="rotate(-90 112.5 124.7)">20K</text>
<text x="114.4" y="124.7" transform="rotate(-90 114.4 124.7)">R39</text>
<text x="116" y="122.3" transform="rotate(-90 116 122.3)">10n</text>
<text x="116" y="128.7" transform="rotate(-90 116 128.7)">C40</text>
<text x="27.7" y="134">C45</text>
<text x="34.6" y="134">100n</text>
<text x="60.7" y="132.8">C21</text>
<text x="67.2" y="132.8">10n</text>
<text x="35.5" y="158.7">R11</text>
<text x="35.9" y="160.5">1K</text>
<text x="50.6" y="158">O.C.</text>
<text x="50.8" y="156.1">R23</text>
<text x="62" y="159.4">C22</text>
<text x="68.5" y="159.4">10n</text>
<text x="35.5" y="166.3">R12</text>
<text x="50.6" y="165.6">O.C.</text>
<text x="50.8" y="163.7">R25</text>
<text x="62" y="167.1">C23</text>
<text x="68.5" y="167.1">10n</text>
<text x="35.5" y="173.9">R13</text>
<text x="35.9" y="168.1">1K</text>
<text x="50.6" y="173.2">O.C.</text>
<text x="50.8" y="171.4">R27</text>
<text x="35.9" y="175.8">1K</text>
<text x="50.8" y="179">R29</text>
<text x="62" y="174.7">C24</text>
<text x="68.5" y="174.7">10n</text>
<text x="35.5" y="181.5">R14</text>
<text x="35.9" y="183.4">1K</text>
<text x="50.6" y="180.8">O.C.</text>
<text x="62" y="182.3">C25</text>
<text x="68.5" y="182.3">10n</text>
</g>
<g font-size="1.1" fill="#008484">
<text x="202.4" y="70.6">TRIM_RH_XII</text>
<text x="204.6" y="69.3">SW1</text>
<text x="215.2" y="70.6">TRIM_LH_XII</text>
<text x="217.3" y="69.3">SW5</text>
<text x="229.4" y="70.6">SETUP</text>
<text x="230" y="69.3">SW9</text>
<text x="242.4" y="69.3">SW15</text>
<text x="243.1" y="70.6">UP</text>
<text x="254.5" y="70.6">TIMERS</text>
<text x="255.1" y="69.3">SW18</text>
<text x="202.6" y="83.3">TRIM_RH_VI</text>
<text x="204.6" y="82">SW2</text>
<text x="215.3" y="83.3">TRIM_LH_VI</text>
<text x="217.3" y="82">SW6</text>
<text x="228.2" y="83.3">CONTROLS</text>
<text x="229.7" y="82">SW10</text>
<text x="242.2" y="83.3">DOWN</text>
<text x="242.4" y="82">SW16</text>
<text x="254.2" y="83.3">MEMORY</text>
<text x="255.1" y="82">SW19</text>
<text x="202.6" y="96">TRIM_RH_IX</text>
<text x="204.6" y="94.7">SW3</text>
<text x="215.3" y="96">TRIM_LH_IX</text>
<text x="217.3" y="94.7">SW7</text>
<text x="228.8" y="96">REV/CLR</text>
<text x="229.7" y="94.7">SW11</text>
<text x="240.5" y="96">MIXERS</text>
<text x="241.1" y="94.7">SW14</text>
<text x="255.1" y="94.7">SW20</text>
<text x="255.4" y="96">DIGI</text>
<text x="204.6" y="107.4">SW4</text>
<text x="217.3" y="107.4">SW8</text>
<text x="229.7" y="107.4">SW12</text>
<text x="237.3" y="107.4">SW13</text>
<text x="249.3" y="107.4">SERVOS</text>
<text x="250" y="106.1">SW17</text>
<text x="202.6" y="108.7">TRIM_RH_III</text>
<text x="215.4" y="108.7">TRIM_LH_III</text>
<text x="229.3" y="108.7">ENTER</text>
<text x="237" y="108.7">ENTER</text>
</g>
</svg>
